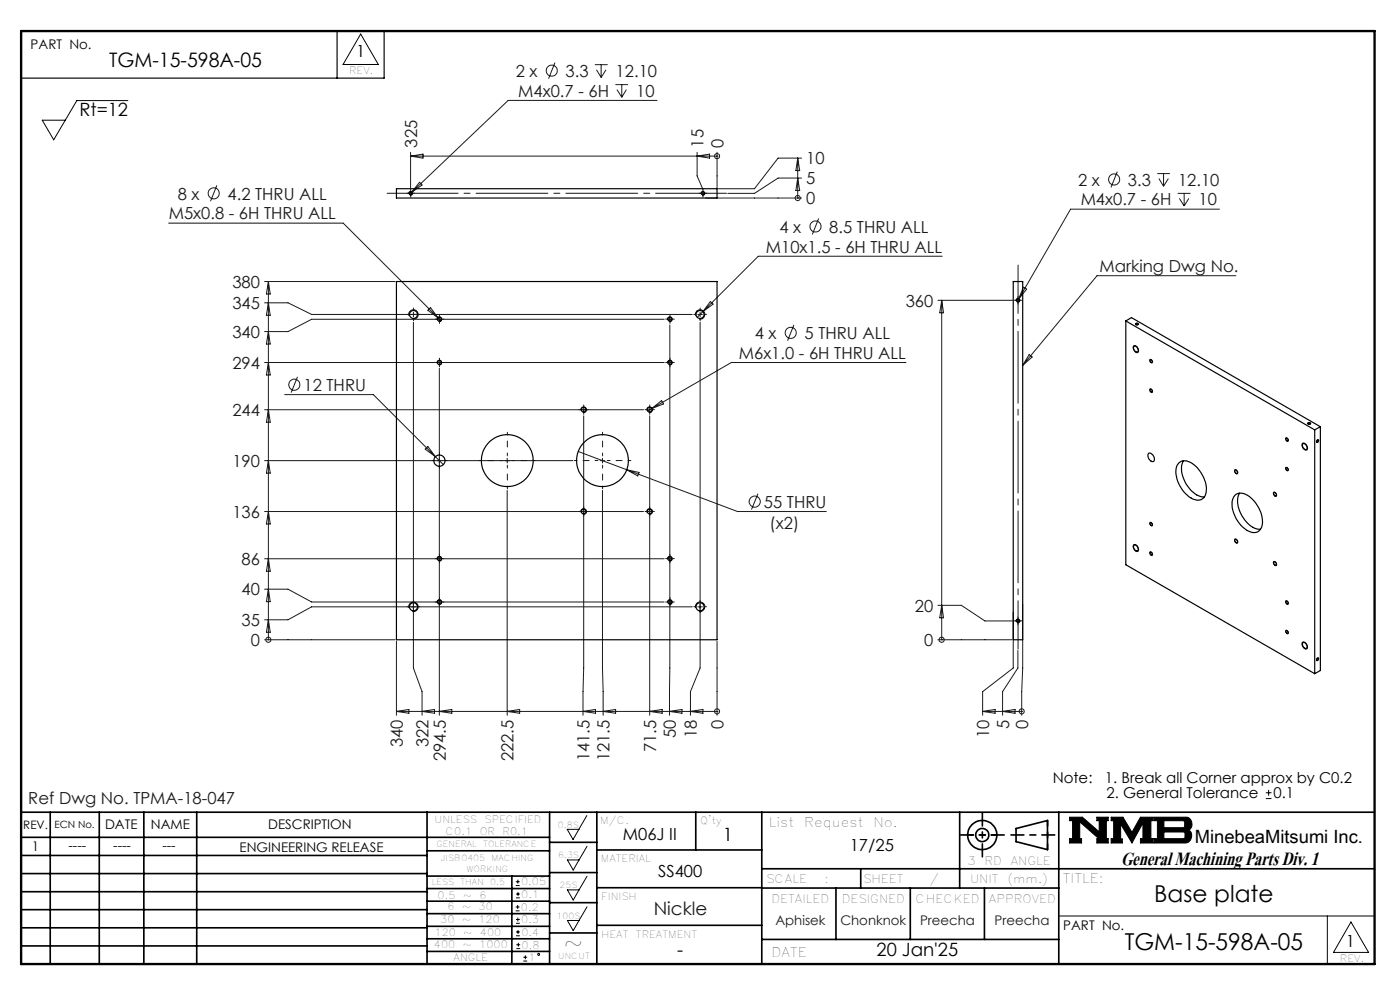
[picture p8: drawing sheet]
<svg xmlns="http://www.w3.org/2000/svg" width="297mm" height="210mm" viewBox="0 0 297 210" stroke-linecap="round" stroke-linejoin="round" font-family="sans-serif">
<g fill="none" stroke="#000" stroke-width=".21">
<path d="M76.5 7.2l3.8 6.5h-7.5zM27.1 21.3h-10.8l-4.9 8.4-2.4-4.2h4.9M86.7 41.1a.4 .4 0 0 1 .4-.5 .4 .4 0 0 1 .4 .5 .4 .4 0 0 1-.5 .3M148.7 41.1a.4 .4 0 0 1 .4-.5 .4 .4 0 0 1 .4 .5 .4 .4 0 0 1-.5 .3M86.7 67a1 1 0 0 1 .9-1.3 1 1 0 0 1 1.1 1.1 1 1 0 0 1-1.2 .9M92.7 77a.5 .5 0 0 1 .5-.6 .5 .5 0 0 1 .5 .6 .5 .5 0 0 1-.6 .4M92.7 67.8a.48 .48 0 0 1 .5-.6 .48 .48 0 0 1 .5 .6 .48 .48 0 0 1-.6 .4M141.6 77a.5 .5 0 0 1 .5-.6 .5 .5 0 0 1 .5 .6 .5 .5 0 0 1-.6 .4M141.6 67.8a.48 .48 0 0 1 .5-.6 .48 .48 0 0 1 .5 .6 .48 .48 0 0 1-.6 .4M147.5 67a1.01 1.01 0 0 1 .9-1.3 1.01 1.01 0 0 1 1.1 1.1 1.01 1.01 0 0 1-1.2 .9M215.6 63.8a.4 .4 0 0 1 .3-.5 .4 .4 0 0 1 .5 .4 .4 .4 0 0 1-.5 .4M240.5 73.4a.9 .9 0 0 1 .9 .4 .9 .9 0 0 1-.1 1 1.08 1.08 0 0 1-.8-1.4z"/>
<path d="M240.9 68.6h.6a.28 .28 0 0 1-.3 .3 .28 .28 0 0 1-.3-.3zM244 76.2a.4 .4 0 0 1 .5 .3 .4 .4 0 0 1-.2 .5l-.4-.5zM123.2 87.1a.6 .6 0 0 1 .6-.8 .6 .6 0 0 1 .6 .7 .6 .6 0 0 1-.8 .5M137.2 87.1a.6 .6 0 0 1 .6-.8 .6 .6 0 0 1 .6 .7 .6 .6 0 0 1-.7 .5M244 82.5a.4 .4 0 0 1 .4 .3 .4 .4 0 0 1-.1 .4l-.4-.4zM262 99.7a.51 .51 0 0 1 .5 .3 .51 .51 0 0 1-.1 .5l-.4-.3zM272.8 99.2a.37 .37 0 0 1 .4 .2 .37 .37 0 0 1-.1 .5l-.3-.3zM272.8 92.9a.4 .4 0 0 1 .5 .2 .4 .4 0 0 1-.2 .5l-.4-.4zM276.4 94a.93 .93 0 0 1 .8 .5 .93 .93 0 0 1-.1 1 1.01 1.01 0 0 1-.7-1.5zM277.4 89.7h.6a.28 .28 0 0 1-.2 .4 .28 .28 0 0 1-.4-.3zM279.4 93.3a.29 .29 0 0 1 .4 .4 .29 .29 0 0 1-.4 .2l-.1-.2zM92.7 118.6a.48 .48 0 0 1 .5-.6 .48 .48 0 0 1 .5 .6 .48 .48 0 0 1-.6 .4"/>
<path d="M123.2 108.7a.61 .61 0 0 1 .6-.8 .61 .61 0 0 1 .6 .7 .61 .61 0 0 1-.8 .5M137.2 108.7a.61 .61 0 0 1 .6-.8 .61 .61 0 0 1 .6 .7 .61 .61 0 0 1-.7 .5M141.6 118.6a.48 .48 0 0 1 .5-.6 .48 .48 0 0 1 .5 .6 .48 .48 0 0 1-.6 .4M240.5 115.6a.88 .88 0 0 1 .9 .4 .88 .88 0 0 1-.1 1 1.03 1.03 0 0 1-.8-1.4zM244 110.8a.4 .4 0 0 1 .5 .3 .4 .4 0 0 1-.2 .4l-.4-.4zM244 117h.1a.37 .37 0 0 1 .4 .4 .37 .37 0 0 1-.3 .4l-.3-.5zM262 114.3a.53 .53 0 0 1 .5 .4 .53 .53 0 0 1-.1 .5l-.5-.4zM270.2 119.1a.51 .51 0 0 1 .5 .3 .51 .51 0 0 1-.1 .6l-.4-.4zM270.2 104.4a.51 .51 0 0 1 .5 .3 .51 .51 0 0 1-.1 .6l-.4-.3zM86.7 129a.99 .99 0 0 1 .9-1.3 .99 .99 0 0 1 1.1 1.1 .99 .99 0 0 1-1.2 .9M92.7 127.8a.5 .5 0 0 1 .5-.6 .5 .5 0 0 1 .5 .6 .5 .5 0 0 1-.6 .4M141.6 127.8a.5 .5 0 0 1 .5-.6 .5 .5 0 0 1 .5 .6 .5 .5 0 0 1-.6 .4"/>
<path d="M147.5 129a1 1 0 0 1 .9-1.3 1 1 0 0 1 1.1 1.1 1 1 0 0 1-1.2 .9M215.6 131.8a.4 .4 0 0 1 .3-.5 .4 .4 0 0 1 .5 .5 .4 .4 0 0 1-.5 .3M272.8 133.8a.37 .37 0 0 1 .4 .1 .37 .37 0 0 1-.1 .5l-.3-.2zM272.8 127.5a.39 .39 0 0 1 .4 .2 .39 .39 0 0 1-.1 .5l-.3-.2zM276.4 136.2a.93 .93 0 0 1 .8 .5 .93 .93 0 0 1-.1 1 1.01 1.01 0 0 1-.7-1.5zM279.4 139.6a.24 .24 0 0 1 .4 .1 .24 .24 0 0 1-.2 .3h-.3zM120.3 175.9h2.5l-1.2 2.2zM124.5 173l-1.7 2.9M124.5 179.5l-1.7 2.9M226.9 173.3h2.7l3.6 3.2v-2.4h-.5v-.8h2.4v.8h-.4v3.8h.4v.9h-2.4v-.9h.5l-4.1-3.6v3.6h.3v.9h-2.5v-.9h.6v-3.8h-.6zM235.7 173.3h2.5l1.9 3.3 1.8-3.3h2.8v.8h-.5v3.8h.5v.9h-2.8v-.9h.6v-3.3l-2.4 4.2-2.4-4v3.2h.4v.8h-2.4v-.9h.6v-3.8h-.6zM244.9 173.3h6.6a1.47 1.47 0 0 1 1.3 1.2 1.47 1.47 0 0 1-.7 1.6 1.48 1.48 0 0 1 .7 1.6 1.48 1.48 0 0 1-1.4 1.1h-6.5v-.9h.6v-3.8h-.6z"/>
<path d="M246.9 174.1h4.1l.3 .2v1l-.3 .3h-4.1zM246.9 176.5h4.2l.3 .3v.8l-.4 .3h-4.1zM268.5 169.4h1.2M268.5 168.2h1.2M269.1 167.6v1.2M109.4 193.2h.8M109.4 192.4h.8M109.4 187.8h.8M109.4 187h.8M109.5 198.5h.8M109.5 197.7h.8M109.5 195.9h.8"/>
<path d="M109.5 195h.8M109.5 190.5h.8M109.5 189.6h.8M109.8 192v.8M109.9 194.7v.8M109.9 186.6v.8M109.9 189.2v.8M109.9 197.3v.8M110 200v.8M120.4 182.4h2.4l-1.2 2.2zM120.4 188.8h2.4l-1.2 2.1zM120.4 195.3h2.4l-1.2 2.1z"/>
<path d="M124.5 185.9l-1.7 2.9M124.5 192.4l-1.7 2.9M224.6 194.3h67M281.6 194.3v10.2M286.6 195.6l3.7 6.4h-7.4zM109.5 201.2h.8M109.5 200.4h.8M111 203.9h.8M111 203.1h.8M111.4 202.7v.8"/>
<circle cx="114.3" cy="202.5" r=".2"/>
</g>
<g fill="none" stroke="#000" stroke-width=".35">
<path d="M4.5 172.3h287.1M4.5 177.6h112.1M10.7 172.3v32.2M21.1 172.3v32.2M30.5 172.3v32.2M41.7 172.3v32.2M90.6 172.3v32.2M116.6 172.3v32.2M116.6 178.7h10M126.6 172.3v32.2M147.6 172.3v8M161.6 172.3v32.2"/>
<path d="M203.6 172.3v16.1M215.5 175.7l6.7-1.6v6.1l-6.7-1.7zM224.6 172.3v32.2M4.5 185.3h86.1M4.5 181.5h86.1M4.5 189.2h86.1M4.5 193h86.1M4.5 196.8h86.1M90.6 199.1h26M90.6 193.8h26M90.6 188.5h26M90.6 191.2h26"/>
<path d="M90.6 180.5h26M90.6 185.8h26M90.6 196.5h26M108.6 185.8v18.5M116.6 185.1h10M116.6 191.5h10M116.6 197.9h10M126.6 196.3h35M126.6 188.3h35M126.6 180.3h35M161.6 184.3h130M161.6 199.3h63"/>
<path d="M161.6 188.4h63M177.3 188.4v10.9M182.6 184.3v4.1M193.1 188.4v10.9M208.8 188.4v10.9M4.5 200.7h86.1M90.6 201.8h26"/>
<circle cx="208.4" cy="177.1" r="3.1"/>
<circle cx="208.4" cy="177.1" r="1.4"/>
</g>
<path d="M4.5 6.6h287.1" fill="none" stroke="#000" stroke-width=".21" stroke-dasharray="6.3 1.3 1.3 1.3" stroke-dashoffset="1.9"/>
<g fill="none" stroke="#000" stroke-width=".25">
<path d="M71.5 6.6v10M81.5 6.6v10h-77M84.1 59.7h68v76h-68zM84.1 40h68v2h-68zM214.9 59.7h2.1v76h-2.1zM238.8 68.1v51.7l40.1 23.1M238.8 68.1l40.1 23.1M238.8 68.1l1.2-.7 40.1 23.1M240.5 73.5a.73 .73 0 0 1 .8 .3 .73 .73 0 0 1 0 .9 .92 .92 0 0 1-.8-1.2zM240.9 68.7a.25 .25 0 0 1 .3-.1 .25 .25 0 0 1 .2 .3h-.3zM244 76.3a.31 .31 0 0 1 .4 .2 .31 .31 0 0 1-.2 .4l-.2-.2zM243.6 96.2a.9 .9 0 0 1 1.3 .9 .55 .55 0 0 1-.3 .8 .55 .55 0 0 1-.7-.4l-.3-.6z"/>
<path d="M244 82.6a.3 .3 0 0 1 .4 .2 .3 .3 0 0 1-.2 .3l-.2-.1zM250 98.3a2.33 2.33 0 0 1 3.3 .3 6.6 6.6 0 0 1 2.5 6.2 1.81 1.81 0 0 1-2.8 1.1 6.6 6.6 0 0 1-3.3-7.1zM251.1 97.7a4.8 4.8 0 0 0 .4 4.8 5 5 0 0 0 4 2.9M262 99.8a.4 .4 0 0 1 .4 .2 .4 .4 0 0 1 0 .5l-.3-.2zM272.8 99.2a.31 .31 0 0 1 .4 .2 .31 .31 0 0 1-.2 .4l-.2-.4zM272.8 92.9a.3 .3 0 0 1 .5 .2 .3 .3 0 0 1-.3 .4l-.2-.3zM276.4 94.2a.73 .73 0 0 1 .8 .3 .73 .73 0 0 1-.1 .9 .89 .89 0 0 1-.7-1.2zM277.5 89.8h.5a.25 .25 0 0 1-.3 .2 .25 .25 0 0 1-.2-.2zM278.9 91.2v51.7M279.5 93.3a.22 .22 0 0 1 .1 .4 .22 .22 0 0 1-.3 0zM280.1 90.5l-1.2 .7M280.1 90.5v51.7l-1.2 .7"/>
<path d="M240.5 115.7a.73 .73 0 0 1 .8 .3 .73 .73 0 0 1 0 .9 .92 .92 0 0 1-.8-1.2zM244 110.9a.31 .31 0 0 1 .4 .2 .31 .31 0 0 1-.2 .4l-.2-.3zM244 117.1a.31 .31 0 0 1 .4 .2 .31 .31 0 0 1-.2 .4l-.2-.2zM261.9 105.1a2.38 2.38 0 0 1 3.2 .3 6.8 6.8 0 0 1 2.6 6.3 1.77 1.77 0 0 1-2.7 1 6.6 6.6 0 0 1-3.5-6.7zM262 114.4a.44 .44 0 0 1 .4 .3 .44 .44 0 0 1 0 .4l-.4-.3zM263 104.6a5.5 5.5 0 0 0 1.3 6 4 4 0 0 0 3.1 1.7M270.3 119.2a.44 .44 0 0 1 .4 .2 .44 .44 0 0 1-.1 .5l-.3-.2zM270.3 104.5a.37 .37 0 0 1 .4 .2 .37 .37 0 0 1-.2 .5l-.2-.3zM272.8 133.8a.31 .31 0 0 1 .4 .2 .31 .31 0 0 1-.2 .4l-.2-.4zM272.8 127.5a.31 .31 0 0 1 .5 .2 .31 .31 0 0 1-.3 .4l-.2-.2zM276.4 136.3a.78 .78 0 0 1 .8 .4 .78 .78 0 0 1-.1 .9 .87 .87 0 0 1-.7-1.3zM279.4 139.8l.1-.2a.22 .22 0 0 1 .1 .3 .22 .22 0 0 1-.3 .1z"/>
<circle cx="87.1" cy="41" r=".34"/>
<circle cx="149.1" cy="41" r=".33"/>
<circle cx="87.7" cy="66.7" r=".84"/>
<circle cx="93.2" cy="67.7" r=".41"/>
<circle cx="93.2" cy="76.9" r=".41"/>
<circle cx="142.1" cy="67.7" r=".41"/>
<circle cx="142.1" cy="76.9" r=".41"/>
<circle cx="148.5" cy="66.7" r=".85"/>
<circle cx="216" cy="63.7" r=".33"/>
<circle cx="93.2" cy="97.7" r="1.2"/>
<circle cx="107.6" cy="97.7" r="5.5"/>
<circle cx="123.8" cy="86.9" r=".5"/>
<circle cx="127.8" cy="97.7" r="5.5"/>
<circle cx="137.8" cy="86.9" r=".5"/>
<circle cx="93.2" cy="118.5" r=".41"/>
<circle cx="123.8" cy="108.5" r=".5"/>
<circle cx="137.8" cy="108.5" r=".5"/>
<circle cx="142.1" cy="118.5" r=".41"/>
<circle cx="87.7" cy="128.7" r=".84"/>
<circle cx="93.2" cy="127.7" r=".41"/>
<circle cx="142.1" cy="127.7" r=".41"/>
<circle cx="148.5" cy="128.7" r=".85"/>
<circle cx="216" cy="131.7" r=".33"/>
</g>
<path d="M205.3 177.1h6.2M222.2 174v6.2" fill="none" stroke="#000" stroke-width=".35" stroke-dasharray="15.2 1.3 1.3 1.3" stroke-dashoffset="14.1"/>
<path d="M203.8 177.1h9.2M208.4 172.5v9.2M214.5 177.1h9.3" fill="none" stroke="#000" stroke-width=".35" stroke-dasharray="15.2 1.3 1.3 1.3" stroke-dashoffset="12.5"/>
<path d="M4.5 6.6h287.1v197.9h-287.1z" fill="none" stroke="#000" stroke-width=".5"/>
<path d="M226.9 173.3v.8h.6v3.8h-.6v.9h2.5v-.9h-.3v-3.6l4.1 3.6h-.5v.9h2.4v-.9h-.4v-3.8h.4v-.8h-2.4v.8h.5v2.4l-3.6-3.2zM235.7 173.3v.8h.6v3.8h-.6v.9h2.4v-.8h-.4v-3.2l2.4 4 2.4-4.2v3.3h-.6v.9h2.8v-.9h-.5v-3.8h.5v-.8h-2.8l-1.8 3.3-1.9-3.3zM246.9 176.5h4.2l.3 .2v1l-.3 .2h-4.2zM244.9 173.3v.8h.6v3.8h-.6v.9h6.9l.7-.5 .3-.9-.1-.7-.6-.6a1.48 1.48 0 0 0 .7-1.6 1.48 1.48 0 0 0-1.3-1.2zM246.9 174.1h4.1l.3 .2v1.1l-.2 .2h-4.2z" fill-rule="evenodd" fill="#000"/>
<g fill="none" stroke="#191924" stroke-width=".21">
<path d="M117.7 13.3l-1.3 3.4M126.2 13.7h2.7M126.5 14.8l1 1.6M127.5 13.7v2.7M128.6 14.8l-1.1 1.6M130.6 17.9h2.6M130.9 19l1 1.6M131.9 17.9v2.7M132.9 19l-1 1.6M46 39.3l-1.3 3.4M87.1 33.1h65M87.1 32.3v7.6"/>
<path d="M87.1 33.1l2.6-.4v.8zM89 38.7l.5 .6-2.2 1.5zM139.4 21.3h-31.6l-20.5 19.5M147.9 32.3v5l1.2 2.9M147.9 33.1l2.6-.4v.8zM152.1 33.1h.1M152.1 32.3v7.7M169.2 33.5v8.5M169.2 37.8l.5 2.6h-.9zM169.2 33.5l.5 2.7h-.9zM170 37.8h-4.9l-5 3.2h-5.7M170 33.5h-4.9l-5 6.5h-7.7"/>
<path d="M237 36.4l-1.3 3.3M245.5 36.8h2.7M245.9 37.9l.9 1.6M246.8 36.8v2.7M247.9 37.9l-1.1 1.6M35.8 47.3h37l20.7 20.7M56.1 59.7h27.7M56.9 59.7v76M56.9 59.7l.4 2.7h-.8zM86.6 41h1M87.1 40.5v1M87.3 40.8l-.4 .4"/>
<path d="M148.6 41h1M149.1 40.5v1M149.6 42h20.4M169.2 42h.1M173.7 46.3l-1.4 3.4M199.9 54.4h-39l-13 12.9M249.8 41h2.8M250.2 42.1l1 1.6M251.2 41v2.7M252.2 42.1l-1 1.6M258.7 44.4h-31.6l-11 19M262.2 58.5h-29.5l-15.7 19"/>
<path d="M56.1 76.9h84.8M56.1 64.2h5l5 2.5h80.8M56.9 76.9l.4 2.6h-.8zM56.9 70.3l.4 2.7h-.8zM56.9 64.2l.4 2.7h-.8zM63.1 79.9l-1.3 3.4M87.7 66.2v1M87.7 68.4v73.3l1.8 5v5M91.3 65.3l1.6 2.1-2.1-1.6zM93.2 67.2v1M93.2 76.4v1M93.2 78.1v73.6"/>
<path d="M140.9 67.7h-74.8l-5 2.6h-5M141.6 76.9h1M141.6 67.7h1M142.1 67.2v1M142.1 68.9l-.1 82.8M148 66.7h1M148.5 66.2v1M148.5 68.4v73.3l-2 5v5M150.7 64l.6 .5-2.2 1.6zM168.4 68.9l-1.3 3.4M192.2 76.9h-37l-16.9 9.8M199 63.7h15.8"/>
<path d="M199.8 63.7v72M199.8 63.7l.4 2.6h-.8zM215.4 63.7h1.1M215.9 63.2v1M216.1 63.4l-.3 .6M217.1 60.9l.7 .4-1.7 2.1zM218.3 75.2l.7 .5-2 1.8zM56.1 97.7h65.4M56.1 86.9h80.4M56.9 97.7l.4 2.7h-.8zM56.9 86.9l.4 2.7h-.8zM60.4 83.7h18.8l13.2 13.2"/>
<path d="M90.2 95.3l.6-.6 1.6 2.2zM92.4 96.9l1.7 1.7M107.6 97.2v1M122.7 95.8l33.8 12.7h18.8M123.8 86.4v1M123.8 88.2v53.5l-.1 10M127.3 97.7h1M127.8 97.2v1M133 99.7l2.6 .5-.3 .8zM137.3 86.9h1M137.8 86.4v1M137.8 88.2v63.5"/>
<path d="M138.3 86.7l-.9 .5M138.3 86.7l2-1.7 .5 .7zM56.1 118.5h84.8M56.1 108.5h80.4M56.9 118.5l.4 2.7h-.8zM56.9 108.5l.4 2.7h-.8zM107.6 104v47.7M127.8 104v37.7l.2 10M137.3 108.5h1M141.6 118.5h1M160.8 104.7l-1.4 3.4M56.1 135.7h27.7"/>
<path d="M56.1 125h5l5 2.7h74.8M56.9 135.7h.1M56.9 131.5l.4 2.6h-.8zM56.9 125l.4 2.6h-.8zM84.1 136v15.7M141.6 127.7h1M146.9 128.7h-80.8l-5 2.8h-5M148 128.7h1M152.1 136v15.7M199 135.7h15.7M199 128.4h4.9l5.1 3.3h5.8M199.8 135.7h.1"/>
<path d="M199.8 128.4l.4 2.6h-.8zM214.9 129.8v11.9l-6.4 5v5M215.4 131.7h1.1M215.9 131.2v1M215.9 138v3.7l-3.2 5v5M217 128.2v13.5l-.3 10M84.1 150.9h68M84.1 150.9l2.6-.4v.8zM89.5 150.9l2.7-.4v.8zM93.2 150.9l2.6-.4v.8zM107.6 150.9l2.6-.4v.8zM123.7 150.9l2.6-.4v.8z"/>
<path d="M128 150.9l2.6-.4v.8zM137.8 150.9l2.7-.4v.8zM142 150.9l2.7-.4v.8zM146.5 150.9l2.6-.4v.8zM152.1 150.9h.1M208.5 150.9h8.2M208.5 150.9l2.6-.4v.8zM212.7 150.9l2.6-.4v.8zM216.7 150.9h.1"/>
<circle cx="117" cy="15" r="1.18"/>
<circle cx="152.1" cy="33.1" r=".54"/>
<circle cx="236.3" cy="38.1" r="1.18"/>
<circle cx="45.4" cy="41" r="1.18"/>
<circle cx="169.2" cy="42" r=".55"/>
<circle cx="173" cy="48" r="1.18"/>
<circle cx="167.7" cy="70.6" r="1.18"/>
<circle cx="62.4" cy="81.6" r="1.17"/>
<circle cx="160.1" cy="106.4" r="1.17"/>
<circle cx="56.9" cy="135.7" r=".54"/>
<circle cx="199.8" cy="135.7" r=".54"/>
<circle cx="152.1" cy="150.9" r=".54"/>
<circle cx="216.7" cy="150.9" r=".54"/>
</g>
<path d="M216 56.2v81.5" fill="none" stroke="#191924" stroke-width=".21" stroke-dasharray="15.2 1.3 1.3 1.3" stroke-dashoffset="5"/>
<path d="M154.1 41h-72" fill="none" stroke="#191924" stroke-width=".21" stroke-dasharray="15.2 1.3 1.3 1.3" stroke-dashoffset=".2"/>
<g fill="none" stroke="#191924" stroke-width=".21" stroke-dasharray="15.2 1.3 1.3 1.3">
<path d="M86.6 41h-.3M87.1 40.5v-.3M87.1 41.5v.3M87.6 41h.4M148.6 41h-.3M149.1 40.5v-.3M149.1 41.5v.3M149.6 41h.4M86.7 66.7h-.3M87.7 65.7v-.4M87.7 67.7v.3M88.7 66.7h.4"/>
<path d="M92.7 76.9h-.4M92.7 67.7h-.4M93.2 76.4v-.4M93.2 77.4v.4M93.2 67.2v-.4M93.2 68.2v.4M93.7 76.9h.5M93.7 67.7h.5M141.6 76.9h-.4M141.6 67.7h-.4M142.1 76.4v-.4M142.1 77.4v.4"/>
<path d="M142.1 67.2v-.4M142.1 68.2v.4M142.6 76.9h.5M142.6 67.7h.5M147.5 66.7h-.3M148.5 65.7v-.4M148.5 67.7v.3M149.5 66.7h.4M215.5 63.7h-.4M216 63.2v-.3M216 64.2v.3M216.5 63.7h.3"/>
<path d="M92.2 97.7h-.7M93.2 96.7v-.7M93.2 98.7v.7M94.2 97.7h.7M123.3 86.9h-.5M123.8 86.4v-.5M123.8 87.4v.5M124.3 86.9h.5M137.3 86.9h-.5M137.8 86.4v-.5M137.8 87.4v.5M138.3 86.9h.5"/>
<path d="M92.7 118.5h-.4M93.2 118v-.4M93.2 119v.4M93.7 118.5h.5M123.3 108.5h-.5M123.8 108v-.5M123.8 109v.5M124.3 108.5h.5M137.3 108.5h-.5M137.8 108v-.5M137.8 109v.5M138.3 108.5h.5"/>
<path d="M141.6 118.5h-.4M142.1 118v-.4M142.1 119v.4M142.6 118.5h.5M86.7 128.7h-.3M87.7 127.7v-.4M87.7 129.7v.3M88.7 128.7h.4M92.7 127.7h-.4M93.2 127.2v-.4M93.2 128.2v.4M93.7 127.7h.5"/>
<path d="M141.6 127.7h-.4M142.1 127.2v-.4M142.1 128.2v.4M142.6 127.7h.5M147.5 128.7h-.3M148.5 127.7v-.4M148.5 129.7v.3M149.5 128.7h.4M215.5 131.7h-.4M216 131.2v-.3M216 132.2v.3M216.5 131.7h.3"/>
</g>
<path d="M106.6 97.7h-5M107.6 96.7v-5M107.6 98.7v5M108.6 97.7h5M126.8 97.7h-5M127.8 96.7v-5M127.8 98.7v5M128.8 97.7h5" fill="none" stroke="#191924" stroke-width=".21" stroke-dasharray="15.2 1.3 1.3 1.3" stroke-dashoffset="14.6"/>
<text font-size="6.2" x="237.8" y="183.6">General Machining Parts Div. 1</text>
<g font-size="4.9">
<text x="244.9" y="191.4">Base plate</text>
<text x="119.6" y="201.8">~</text>
<text x="238.6" y="201.5">TGM-15-598A-05</text>
</g>
<text font-size="4.2" x="23.2" y="14.3">TGM-15-598A-05</text>
<g font-size="3.9">
<text x="16.9" y="24.6">Rt=12</text>
<text x="153.3" y="178.4">1</text>
<text x="253.5" y="178.9">MinebeaMitsumi Inc.</text>
<text x="143.7" y="202.9">-</text>
<text x="186" y="202.9">20 Jan'25</text>
</g>
<text font-size="3.9" fill="#191924" x="138.7" y="194">Nickle</text>
<g font-size="3.5">
<text x="75.6" y="12.1">1</text>
<text x="132.1" y="178.2">M06J II</text>
<text x="139.6" y="185.9">SS400</text>
<text x="180.3" y="180.5">17/25</text>
<text x="285.5" y="200.9">1</text>
</g>
<g font-size="3.5" fill="#191924">
<text x="109.4" y="16.3">2 x</text>
<text x="120" y="16.3">3.3</text>
<text x="130.6" y="16.3">12.10</text>
<text x="110" y="20.5">M4x0.7 - 6H</text>
<text x="135" y="20.5">10</text>
<text x="88.5" y="31.3" transform="rotate(-90 88.5 31.3)">325</text>
<text x="149.2" y="31.3" transform="rotate(-90 149.2 31.3)">15</text>
<text x="153.5" y="31.3" transform="rotate(-90 153.5 31.3)">0</text>
<text x="171" y="34.8">10</text>
<text x="171" y="39.1">5</text>
<text x="228.7" y="39.4">2 x</text>
<text x="239.3" y="39.4">3.3</text>
<text x="249.9" y="39.4">12.10</text>
<text x="35.8" y="46.5">M5x0.8 - 6H THRU ALL</text>
<text x="37.7" y="42.3">8 x</text>
<text x="48.3" y="42.3">4.2 THRU ALL</text>
<text x="171" y="43.3">0</text>
<text x="229.3" y="43.6">M4x0.7 - 6H</text>
<text x="254.3" y="43.6">10</text>
<text x="162.5" y="53.6">M10x1.5 - 6H THRU ALL</text>
<text x="165.4" y="49.4">4 x</text>
<text x="175.9" y="49.4">8.5 THRU ALL</text>
<text x="233.3" y="57.7">Marking Dwg No.</text>
<text x="49.3" y="65.6">345</text>
<text x="49.3" y="61">380</text>
<text x="192.1" y="65">360</text>
<text x="49.3" y="71.7">340</text>
<text x="160.1" y="71.9">4 x</text>
<text x="170.7" y="71.9">5 THRU ALL</text>
<text x="156.7" y="76.1">M6x1.0 - 6H THRU ALL</text>
<text x="49.3" y="78.2">294</text>
<text x="64.4" y="82.9">12 THRU</text>
<text x="49.3" y="88.2">244</text>
<text x="49.3" y="99">190</text>
<text x="162.1" y="107.7">55 THRU</text>
<text x="49.3" y="109.8">136</text>
<text x="163.3" y="112.2">(x2)</text>
<text x="51.2" y="119.8">86</text>
<text x="51.2" y="126.3">40</text>
<text x="194.1" y="129.7">20</text>
<text x="51.2" y="132.8">35</text>
<text x="53.2" y="137">0</text>
<text x="196" y="137">0</text>
<text x="153.5" y="154.6" transform="rotate(-90 153.5 154.6)">0</text>
<text x="214.1" y="154.6" transform="rotate(-90 214.1 154.6)">5</text>
<text x="218.1" y="154.6" transform="rotate(-90 218.1 154.6)">0</text>
<text x="85.5" y="158.5" transform="rotate(-90 85.5 158.5)">340</text>
<text x="90.9" y="158.5" transform="rotate(-90 90.9 158.5)">322</text>
<text x="94.6" y="161.5" transform="rotate(-90 94.6 161.5)">294.5</text>
<text x="109" y="161.5" transform="rotate(-90 109 161.5)">222.5</text>
<text x="125" y="161.5" transform="rotate(-90 125 161.5)">141.5</text>
<text x="129.3" y="161.5" transform="rotate(-90 129.3 161.5)">121.5</text>
<text x="139.2" y="159.5" transform="rotate(-90 139.2 159.5)">71.5</text>
<text x="143.4" y="156.6" transform="rotate(-90 143.4 156.6)">50</text>
<text x="147.8" y="156.6" transform="rotate(-90 147.8 156.6)">18</text>
<text x="209.8" y="156.6" transform="rotate(-90 209.8 156.6)">10</text>
<text x="6" y="170.6">Ref Dwg No. TPMA-18-047</text>
</g>
<g font-size="3.2">
<text x="223.3" y="166.2">Note:</text>
<text x="234.4" y="166.2">1. Break all Corner approx by C0.2</text>
<text x="234.7" y="169.4">2. General Tolerance</text>
<text x="270.2" y="169.4">0.1</text>
</g>
<g font-size="2.8">
<text x="6.5" y="10.4">PART No.</text>
<text x="22.3" y="175.9">DATE</text>
<text x="32" y="175.9">NAME</text>
<text x="56.9" y="175.9">DESCRIPTION</text>
<text x="163.1" y="175.4">List</text>
<text x="170.6" y="175.4">Request</text>
<text x="185.3" y="175.4">No.</text>
<text x="6.8" y="180.6">1</text>
<text x="14.5" y="180.3">----</text>
<text x="24" y="180.3">----</text>
<text x="34.5" y="180.3">---</text>
<text x="50.8" y="180.7">ENGINEERING RELEASE</text>
<text x="225.5" y="187.3">TITLE:</text>
<text x="225.6" y="197.2">PART No.</text>
<text x="163.7" y="203">DATE</text>
</g>
<g font-size="2.8" fill="#191924">
<text x="164.5" y="196.1">Aphisek</text>
<text x="178.3" y="196.1">Chonknok</text>
<text x="195.2" y="196.1">Preecha</text>
<text x="211" y="196.1">Preecha</text>
</g>
<g font-size="2.5">
<text x="4.9" y="175.9">REV.</text>
<text x="205.2" y="183.6">3</text>
<text x="208.9" y="183.6">RD</text>
<text x="214.4" y="183.6">ANGLE</text>
<text x="162.5" y="187.3">SCALE</text>
<text x="163.7" y="191.5">DETAILED</text>
<text x="174.9" y="187.3">:</text>
<text x="178.6" y="191.5">DESIGNED</text>
<text x="183.1" y="187.3">SHEET</text>
<text x="194.2" y="191.5">CHECKED</text>
<text x="197.2" y="187.3">/</text>
<text x="205.8" y="187.3">UNIT</text>
<text x="209.8" y="191.5">APPROVED</text>
<text x="213.7" y="187.3">(mm.)</text>
</g>
<g font-size="2.1">
<text x="74.1" y="15.7">REV.</text>
<text x="11.6" y="175.6">ECN No.</text>
<text x="92.2" y="174.5">UNLESS</text>
<text x="94.5" y="177.1">C0.1</text>
<text x="101.8" y="177.1">OR</text>
<text x="102.8" y="174.5">SPECIFIED</text>
<text x="106.6" y="177.1">R0.1</text>
<text x="127.3" y="174.7">M/C.</text>
<text x="148.6" y="174.8">Q'ty</text>
<text x="127.5" y="182.8">MATERIAL</text>
<text x="92.8" y="190.8">0.5</text>
<text x="98.2" y="190.8">~</text>
<text x="101.7" y="190.8">6</text>
<text x="110.6" y="187.8">0.05</text>
<text x="110.6" y="190.4">0.1</text>
<text x="127.6" y="190.9">FINISH</text>
<text x="93.4" y="195.7">30</text>
<text x="94.9" y="193">6</text>
<text x="98" y="195.7">~</text>
<text x="98" y="193">~</text>
<text x="101.5" y="195.7">120</text>
<text x="101.5" y="193">30</text>
<text x="110.5" y="193.2">0.2</text>
<text x="110.6" y="195.9">0.3</text>
<text x="92.1" y="201.1">400</text>
<text x="92.2" y="198.6">120</text>
<text x="96.2" y="203.9">ANGLE</text>
<text x="98.2" y="201.1">~</text>
<text x="98.3" y="198.6">~</text>
<text x="101.7" y="201.1">1000</text>
<text x="101.8" y="198.6">400</text>
<text x="110.6" y="198.5">0.4</text>
<text x="110.7" y="201.2">0.8</text>
<text x="112.1" y="203.9">1</text>
<text x="127.6" y="199">HEAT</text>
<text x="134.9" y="199">TREATMENT</text>
<text x="284.3" y="204.1">REV.</text>
</g>
<g font-size="1.8">
<text x="92.6" y="179.7">GENERAL</text>
<text x="102.5" y="179.7">TOLERANCE</text>
<text x="118.4" y="175.6">0.8S</text>
<text x="93.5" y="182.6">JISB0405</text>
<text x="99" y="185">WORKING</text>
<text x="104.3" y="182.6">MACHING</text>
<text x="118.4" y="182.1">6.3S</text>
<text x="91.6" y="187.6">LESS</text>
<text x="97.7" y="187.6">THAN</text>
<text x="104" y="187.6">0.5</text>
<text x="118.7" y="188.4">25S</text>
<text x="118.1" y="194.9">100S</text>
<text x="118.4" y="203.4">UNCUT</text>
</g>
</svg>
